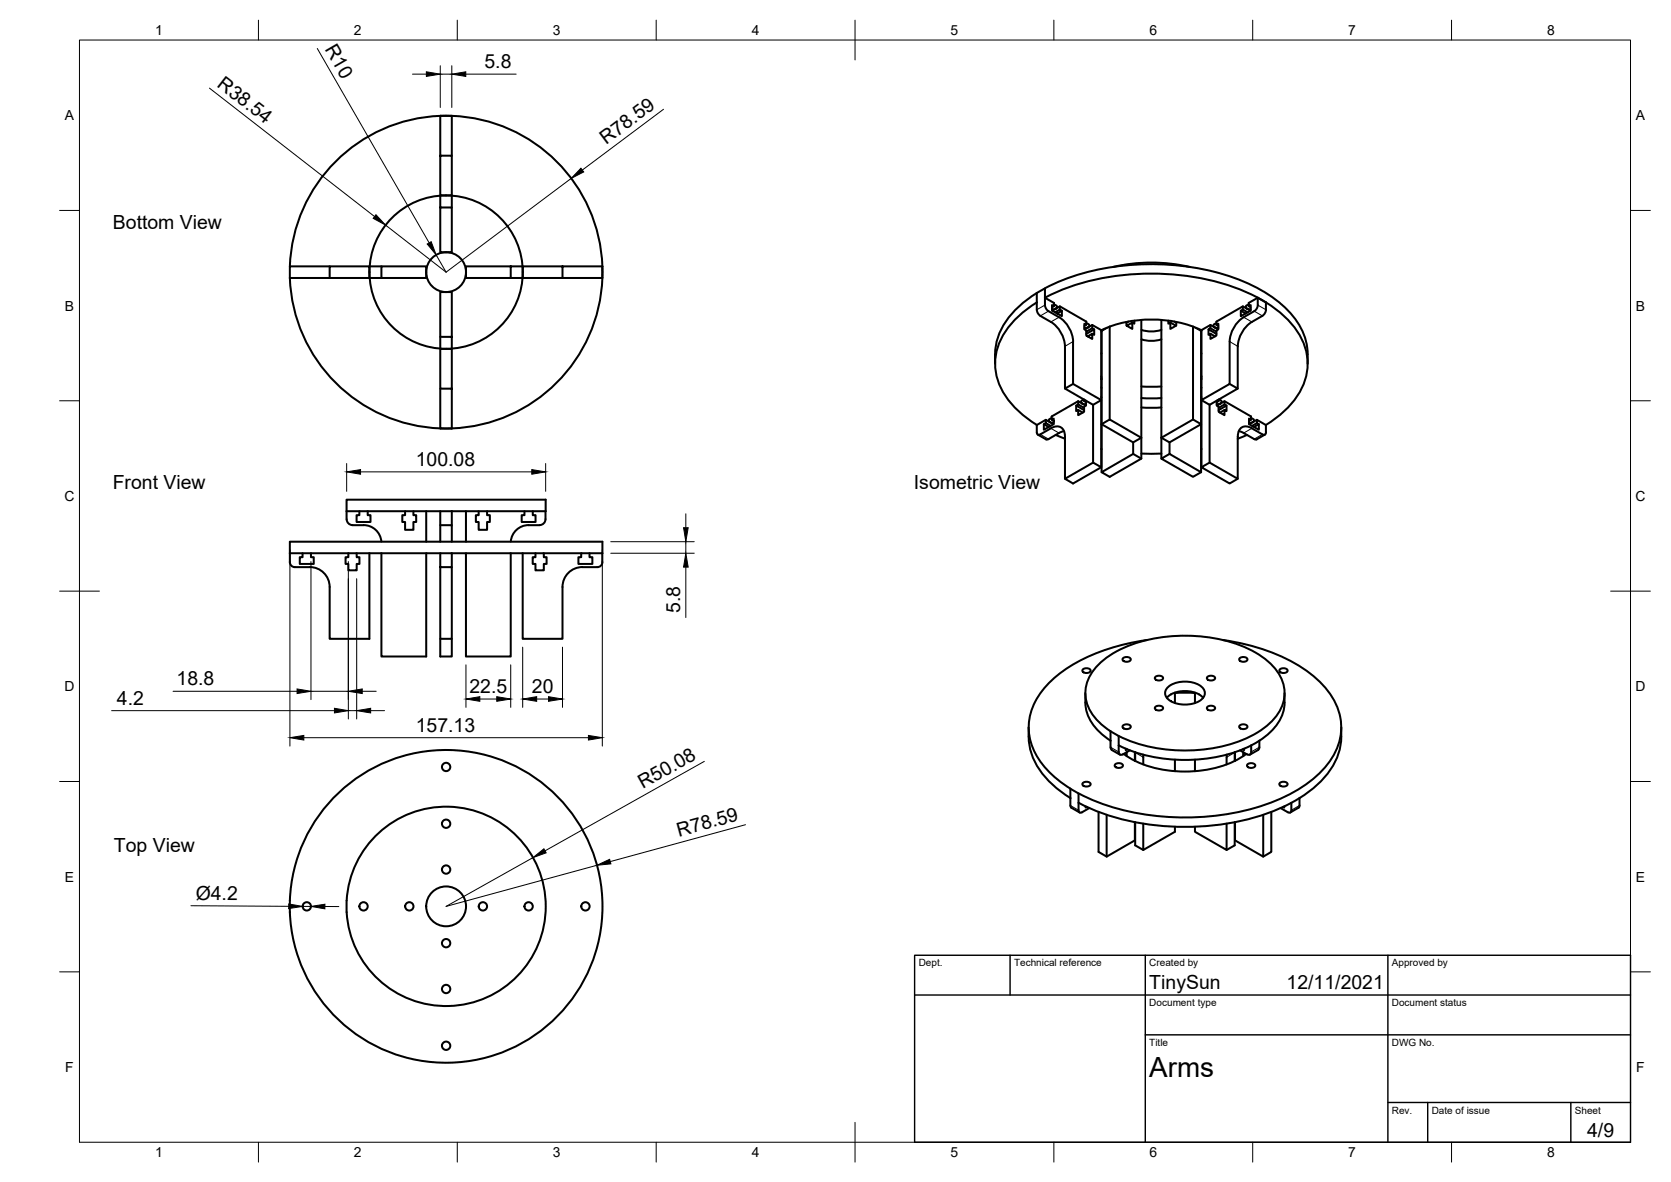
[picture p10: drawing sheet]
<svg xmlns="http://www.w3.org/2000/svg" width="420mm" height="297mm" viewBox="0 0 420 297" stroke-linecap="round" stroke-linejoin="round" font-family="sans-serif">
<!-- layer: Visible -->
<g fill="none" stroke="#000" stroke-width=".51">
<path d="M110.7 29.1v20h2.9v-10h-2.9M110.7 29.1h2.9v10M110.7 29.1a39.3 39.3 0 0 1 40.8 37.9 39.3 39.3 0 0 1-37.9 40.7 39.3 39.3 0 0 1-40.7-37.9M110.7 29.1a39.3 39.3 0 0 0-37.8 37.8M110.7 49.2v14.2h2.9v-11.3h-2.9M113.6 49.2v2.9M72.9 69.9h20v-3h-10v3M82.9 66.9h-10v3M92.9 69.9h14.3v-3h-11.3v3M92.9 66.9h3M128.4 66.9v3h-11.2v-3h14.2M128.4 69.9h3"/>
<path d="M141.4 66.9v3h-10v-3h20v3h-10M260.7 76a21.6 21.6 0 0 0-9.9 11.5 15 15 0 0 0 4.8 15.3l3.2 2.7 1.9 1.3M260.7 73.6a20.6 20.6 0 0 0-10.3 13l-.2 4.8M262.7 74.8v-2.3l-2 1.1v4.6l.4 .7 .5 .5a10.4 10.4 0 0 1 4.9 3.8l.8 1.5 .4 1.6 .1 11.3 7 4.1M262.7 74.8l2.3 1.3v.8l-.5 .3M262.7 74.8v1.9M262.7 76.7l.2 .7 .7 .8a10.2 10.2 0 0 1 5 3.8l1 2.3 .2 1.5M262.8 74.8a60.9 60.9 0 0 1 35.4-5.5 53.1 53.1 0 0 1 18 5.5M262.8 72.4a61.7 61.7 0 0 1 38.3-5 43.4 43.4 0 0 1 21.9 9.8 16.6 16.6 0 0 1 5.8 14.2M265 76.9l-.5-.2v1.3l2.5 1.5v-1.4l-1.2 .7M265 76.5a.62 .62 0 0 1 .7 .9l-.2 .2M265.5 77.6l1-.6 6.6 3.8v.8l-.5 .3"/>
<path d="M265.5 77.6l-.9 .5M265.5 77.6l-1 .1M266.5 77v.8M267 78.1l-.5-.3-1.2 .7M279.9 67.1a42.4 42.4 0 0 1 19.2 0M312 78.1l1.2 .7M312.5 77.8l1.2 .7M313.5 77.6l-1-.6-6.6 3.8v.8l.4-.2v1.3l-.4 .3v1.3l-1.5 .9v-1.3l-.5 .3v-1.4l.5-.3v-.8M313.5 77.6l.9 .5M313.5 77.6l1 .1M314 76.9l.5 .3M314 76.5a.62 .62 0 0 0-.7 .9l.2 .2"/>
<path d="M316.2 74.8l2.1 1.2M316.3 74.8l-2.3 1.3v.8l.5-.2v1.3l-2.5 1.5v-1.4l.5-.3v-.8M316.3 74.8l2 1.2M316.3 74.8v1.9M316.3 76.7l-.4 1-.5 .5a10.3 10.3 0 0 0-4.9 3.8l-1.1 2.3-.2 1.5M318.3 76a21.6 21.6 0 0 1 9.9 11.5 15 15 0 0 1-4.8 15.3l-3.2 2.7-1.9 1.3M318.3 76v1.8l-.3 1.1-.6 .5-2.6 1.5M110.7 97.7v10h2.9v-20h-2.9v10h2.9M110.7 84.7v2.9M113.6 84.7h-2.9v-11.3h2.9v14.2M267.8 97.6l2-1.1 7.1 4-2.1 1.2M269.8 85.8v10.7"/>
<path d="M273.1 81.6l-.5-.2v1.3l.5 .3v1.3l1.5 .9v-1.3l-1.1 .6M273.2 81.2a.62 .62 0 0 1 .6 .9l-.2 .2M273.6 82.3l1-.6 2.3 1.3M273.6 82.3l-.9 .5M273.6 82.3l-.9 .1M274.6 83.9l.5 .3v-1.4l-2 1.1M274.6 81.7v.8M275.1 82.8l-.5-.3-1.5 .8M276.9 94.5l.1 .8M276.9 83v34.4l-7.1 4.1-2-1.2 7-4 2.1 1.1M276.9 95.2l.1 .1M276.9 99.8h.1"/>
<path d="M276.9 97.4l.1 .1M276.9 83a30.7 30.7 0 0 1 25.2 0M277 83v23.6l7.9 4.6v2.9M277 88.8l-.1 .1M279 82.1v23.3M279 82.1h.1M283.2 80.9v.9l1.5 .9v-1.6l-1.4 .8M283.7 80.8l-.5 .3M285.2 80.6v.8l-.5-.3M287 80.4v34.9l-8 4.5-2-1.1 7.9-4.6 2.1 1.2M287 85.3l1.4 .3 1.5 .1 2.1-.4M287 82.9l1.4 .3 1.5 .1 2.1-.4"/>
<path d="M287 97.1h5M292 80.4v29.6l8-4.6v-23.3M293.8 80.6v.8l.5-.3v1.6l1.5-.9v-.9M294.3 81.1l1.4 .8M295.3 80.8l.5 .3M300 82.1h.1M302 83.3v35.4l-7.9-4.6v-2.9M302 88.8l.1 .1M302 83v.3M302.1 83v17.5l7.1-4v-10.7M302.1 99.8h-.1M302.1 97.4l-.1 .1"/>
<path d="M302.1 95.2l-.1 .1M302.1 94.5l-.1 .8M303.9 82.8l2 1.1M304.4 83.9l1.1 .6M304.4 82.5l1.5 .8M305.4 82.3l-1-.6-2.3 1.3M305.4 82.3l.9 .5M305.4 82.3l1 .1M305.9 81.6l.4 .3M305.9 81.2a.62 .62 0 0 0-.7 .9l.2 .2M309.2 96.5l2 1.1-7.1 4.1-2-1.2v16.9M314.8 80.9a7.8 7.8 0 0 0-3.6 6.1v10.6"/>
<path d="M261 109.2l2 1.2h.6M263 105.5v.8l1.2 .7M263 106.3l-.5 .3 1.2 .7M264 106.1l-1-.6-2.3 1.3v1.9M264 106.1l.9 .5M264 106.1l1 .2M264.2 107.6l-3 1.7-.4-.3-.1-.4M264.2 107.6a2.16 2.16 0 0 1 2.5-.2 2.16 2.16 0 0 1 1.1 2.3v10.6M264.5 105.1a.62 .62 0 0 0-.7 .8l.2 .2M264.9 105.8l-.5-.3 .5-.3v1.4l-2.4 1.4v-1.4M265.5 109.3l2.3 1M267.5 108.4l-.9 .2-3 1.7"/>
<path d="M270.6 101.9v1.4l.5-.3 1.1 .7M271.1 100.8v.8l1.5 .9M271.1 101.6l-.5 .3 2 1.2M272.1 101.4l-1-.6-6.7 3.9v.8M272.1 101.4l.9 .5M272.1 101.4l1 .2M272.6 100.4a.61 .61 0 0 0-.7 .8l.2 .2M272.6 100.4v.4M272.9 100.6l-.3 .2 .5 .3M273.1 100.7v1.2l-.5 .3v1.3l-1.5 .8v-1.3M274.8 101.7v14.6M276.9 112.8l.1 .1"/>
<path d="M284.9 111.2l2.1-1.2-8-4.6-2 1.2v12.1M287 102.4h5M287 100h5M287 114h5M294.1 114.1l-2.1 1.2 8 4.5 2-1.1M300 105.4l2 1.2-7.9 4.6-2.1-1.2v5.3M302.1 112.8l-.1 .1M304.1 101.7v14.6l7.1 4v-10.6a2.18 2.18 0 0 1 1.1-2.3 2.18 2.18 0 0 1 2.5 .2M304.1 116.3l-2 1.1 7.1 4.1 2-1.2M305.9 100.7v1.2l.5 .3v1.3l1.5 .8v-1.3l.5 .3v-1.4l-.5-.3v-.8M306.4 100.4v.4l-.3-.2M306.4 100.8l-.5 .3"/>
<path d="M306.5 100.4a.61 .61 0 0 1 .6 .8l-.2 .2M306.9 101.4l1-.6 6.7 3.9v.8l-.6-.3v1.4l2.5 1.4v-1.4l-.5-.3v-.8M306.9 101.4l-.9 .5M306.9 101.4l-1 .2M307.9 101.6l-1.5 .9M307.9 103l-1.1 .7M308.4 101.9l-2 1.2M311.5 108.4l.9 .2 3 1.7M313.6 109.3l-2.4 1M314.6 105.1a.62 .62 0 0 1 .6 .8l-.2 .2M314.6 105.5l-.6 .3M314.8 107.6l3 1.7 .4-.3 .1-.4"/>
<path d="M315 106.1l1-.6 2.3 1.3M315 106.1l-.9 .5M315 106.1l-.9 .2M316 106.3l-1.2 .7M316.5 106.6l-1.2 .7M318 109.2l-2 1.2h-.6M318.3 106.8v1.9M72.9 139h40.7M72.9 139v-2.9h78.6v2.9h-37.9M72.9 139v2.3a1.26 1.26 0 0 0 1.2 1.2h3.8a5 5 0 0 1 5 5v13h10v-21.5M76.1 139v1h-.7v1.7h3.5v-1.7h-.7v-1M87.1 128.5h26.5"/>
<path d="M87.1 128.5v-2.9h50.1v2.9h-23.6M87.1 128.5v2M87.2 130.5a1.49 1.49 0 0 0 1.5 1.5M87.6 139v1h-.7v1.7h.7v1.6h2.1v-1.6h.7v-1.7h-.7v-1M88.6 132h2.8M90.4 128.5v1h-.7v1.7h3.5v-1.7h-.7v-1M91.4 132a4.5 4.5 0 0 1 4.5 4.1M95.9 139v26h11.3v-26M101.9 128.5v1h-.7v1.7h.7v1.9h2v-1.9h.7v-1.7h-.7v-1M107.2 128.5v7.6M110.7 139v21.5h2.9v-18h-2.9M110.7 128.5v7.6"/>
<path d="M110.7 132h2.9v4.1M113.6 139v3.5M113.6 128.5v3.5M117.2 139v26h11.2v-26M117.2 128.5v7.6M120.4 128.5v1h-.7v1.7h.7v1.9h2.1v-1.9h.7v-1.7h-.7v-1M131.4 139v21.5h10v-13a5 5 0 0 1 5-5M131.9 128.5v1h-.7v1.7h3.5v-1.7h-.7v-1M132.9 132h2.8M132.9 132a4.5 4.5 0 0 0-4.5 4.1M134.6 139v1h-.7v1.7h.7v1.6h2.1v-1.6h.7v-1.7h-.7v-1M137.2 128.5v2a1.49 1.49 0 0 1-1.5 1.5"/>
<path d="M146.1 139v1h-.7v1.7h3.5v-1.7h-.7v-1M151.4 139v2.3M146.4 142.5h3.8M151.5 141.3a1.26 1.26 0 0 1-1.3 1.2M110.7 160.5v4.5h2.9v-4.5M272.2 168.3l1-.4a.76 .76 0 0 1 1 .9l-1 .3a.76 .76 0 0 1-1-.8zM272.9 174.2a11.4 11.4 0 0 0 5.3 11.2l1 .7M282.3 165.5l1-.4a.76 .76 0 0 1 1 .8l-1 .4a.76 .76 0 0 1-1-.8zM288.3 160.8a46 46 0 0 0-23.3 9.6 16.3 16.3 0 0 0-6.2 14.2 19.1 19.1 0 0 0 8.8 12.5l1.6 1.1M290.4 170.2l1-.4a.76 .76 0 0 1 1 .8l-1 .4a.76 .76 0 0 1-1-.8zM290.4 177.7l1-.4a.76 .76 0 0 1 1 .9l-1 .3a.76 .76 0 0 1-1-.8zM293.4 175.4a7 7 0 0 1 9.1 0"/>
<path d="M293.8 172.6a7.1 7.1 0 0 1 8.8 .5 2.1 2.1 0 0 1-1.1 3.1 7.5 7.5 0 0 1-7.7-.4 1.94 1.94 0 0 1 0-3.2zM295.4 174.1v2.6M295.4 174.2h5.1M300.5 174.1v2.6M303.5 170.2l1-.4a.76 .76 0 0 1 1 .8l-1 .4a.76 .76 0 0 1-1-.8zM303.5 177.7l1-.4a.76 .76 0 0 1 1 .9l-1 .3a.76 .76 0 0 1-1-.8zM307.6 160.8a44.9 44.9 0 0 1 23.7 10 15.5 15.5 0 0 1 5.5 15.4 21.9 21.9 0 0 1-11 12.5 58.7 58.7 0 0 1-32.3 6.6 56.2 56.2 0 0 1-22.3-5.9M311.7 165.5l.9-.4a.76 .76 0 0 1 1 .8l-1 .4a.76 .76 0 0 1-.9-.8zM321.7 168.3l1-.4a.76 .76 0 0 1 1 .9l-1 .3a.76 .76 0 0 1-1-.8zM323 174.2a11.4 11.4 0 0 1-5.3 11.2l-3.1 1.9M258.6 182.8v2.4M258.7 185.2a17.5 17.5 0 0 0 7.8 13.5l2.7 1.9"/>
<path d="M272.2 196.8l1-.3a.76 .76 0 0 1 1 .8l-1 .4a.76 .76 0 0 1-1-.9zM279.2 183.8a11.9 11.9 0 0 1-6.3-9.6 11.8 11.8 0 0 1 6.2-9.5 37.2 37.2 0 0 1 24.2-4.6 28.4 28.4 0 0 1 16.6 7.1 9.3 9.3 0 0 1 .3 13.6 27.4 27.4 0 0 1-16.2 7.4 39.4 39.4 0 0 1-22.7-3.2M280.3 192.2l1-.4a.76 .76 0 0 1 1 .8l-1 .4a.76 .76 0 0 1-1-.8zM281.3 187.3v-2.3l-2.1-1.2 .1 4.3 .3 .3 2 1.2M281.3 187.3l.1 2a.61 .61 0 0 0 .9 .3l1.8-1M281.3 187.3a39.8 39.8 0 0 0 33.3 0M282.3 182.4l1-.4a.76 .76 0 0 1 1 .8l-1 .4a.76 .76 0 0 1-1-.8zM282.5 189.5a28.2 28.2 0 0 0 20.9 3.9 23.1 23.1 0 0 0 10-3.9M283.1 188.2v.3l.3-.2M283.3 189v1M285.3 189v2.2M285.4 189v2.2"/>
<path d="M287.4 189.6l.1 2.5M295.4 190.9v2.9M300.5 190.9v2.9M308.4 190.3v1.8M308.5 189.6l-.1 .7M310.5 189v2.2M311.7 182.4l.9-.4a.76 .76 0 0 1 1 .8l-1 .4a.76 .76 0 0 1-.9-.8zM312.6 189v1M312.8 188.2v.3l-.3-.2M313.6 192.2l1-.4a.76 .76 0 0 1 1 .8l-1 .4a.76 .76 0 0 1-1-.8zM314.6 187.3v2a.61 .61 0 0 1-1 .3l-1.8-1M316.3 188.5l-2 1.1"/>
<path d="M316.7 186.1l-.1 2-.2 .3M321.7 196.8l1-.3a.76 .76 0 0 1 1 .8l-1 .4a.76 .76 0 0 1-1-.9zM337.2 182.8a16.9 16.9 0 0 1-6.5 14.9l-4 2.9M269.1 202.4v-4.2l2.1 1.2v4.2l.3 .6 .6-.1 1.8-1M269.1 202.4l.3 .6 2.1 1.2M273 202.7v.3l.2-.2M276.2 204v10.1l2.1 1.2 7-4.1v-4.6M278.3 204.8v10.5M285.4 206.6v5.8l2.1 1.2 7.9-4.6v-1.2M287.5 207v6.6M308.4 207v6.6l-7.9-4.6v-1.2M310.5 206.6v5.8l-2.1 1.2"/>
<path d="M317.6 204.8v10.5l-7.1-4.1v-4.6M319.7 204v10.1l-2.1 1.2M322 203.1l2.2 1.1 .4-.2 .1-.4M322.9 202.7v.3l-.3-.2M324.7 201.8v1.8M326.7 200.6a50.4 50.4 0 0 1-22.5 6.9 60.4 60.4 0 0 1-33-5.8M326.7 200.6l-.1 2.3-2.2 1.3M87.1 226.3v2.9M87.2 226.3a25.1 25.1 0 0 1 37.9-20 25.1 25.1 0 0 1 0 42.9 25.1 25.1 0 0 1-37.9-20"/>
<circle cx="112.2" cy="68.4" r="19.3"/>
<circle cx="112.2" cy="68.4" r="5"/>
<circle cx="112.2" cy="192.7" r="1.05"/>
<circle cx="112.2" cy="207" r="1.05"/>
<circle cx="112.2" cy="218.5" r="1.05"/>
<circle cx="77.1" cy="227.8" r="1.05"/>
<circle cx="91.4" cy="227.8" r="1.05"/>
<circle cx="102.9" cy="227.8" r="1.05"/>
<circle cx="112.2" cy="227.8" r="39.3"/>
<circle cx="112.2" cy="237" r="1.05"/>
<circle cx="112.2" cy="227.8" r="5"/>
<circle cx="121.4" cy="227.8" r="1.05"/>
<circle cx="132.9" cy="227.8" r="1.05"/>
<circle cx="147.2" cy="227.8" r="1.05"/>
<circle cx="112.2" cy="248.5" r="1.05"/>
<circle cx="112.2" cy="262.8" r="1.05"/>
</g>
<!-- layer: Visible Narrow -->
<g fill="none" stroke="#000" stroke-width=".25">
<path d="M262.7 76.7l-2 1.1M263.6 78.2l-2 1.2M266.3 79.7l-2.1 1.2M312.7 79.7l2.1 1.2M315.4 78.2l2 1.2M316.3 76.7l2 1.1M269.8 85.8l-2 1.2M279 82.1l-2 1.2M300 82.1l2 1.2M309.2 85.8l2 1.2M261.6 109.2l2 1.1M264.2 107.6l2.1 1.2"/>
<path d="M314.8 107.6l-2.1 1.2M317.4 109.2l-2 1.1M279.2 187.8l2.1 1.2M285.4 189.1l2.1 1.2M310.5 189.1l-2.1 1.2M316.7 187.8l-2.1 1.2M269.1 202.4l2.1 1.2M326.7 202.4l-2 1.2"/>
</g>
<!-- layer: Border -->
<g fill="none" stroke="#000" stroke-width=".25">
<path d="M20 10.1h390v276.9h-390zM65 5.1v5M115 5.1v5M165 5.1v5M215 5.1v10M265 5.1v5M315 5.1v5M365 5.1v5M15 52.9h5M410 52.9h5M15 100.7h5M410 100.7h5"/>
<path d="M15 148.6h10M405 148.6h10M15 196.4h5M410 196.4h5M15 244.2h5M410 244.2h5M65 287v5M115 287v5M165 287v5M215 282.1v9.9M265 287v5M315 287v5"/>
<path d="M365 287v5"/>
</g>
<!-- layer: TitleBlock -->
<path d="M230 240.1h180v46.9h-180zM230 250h180M254 240.1v9.9M288 240.1v46.9M349 240.1v46.9M288 260.1h122M349 277.1h61M359 277.1v9.9M395 277.1v9.9" fill="none" stroke="#000" stroke-width=".36"/>
<!-- layer: Dimensions -->
<g fill="none" stroke="#000" stroke-width=".25">
<path d="M79.8 12.2l28.1 48.8M103.7 18.6h3.5M110.7 16.5v10.5M110.7 18.6h2.9M113.6 16.5v10.5M117.1 18.6h12.7M52.7 22.1l41.5 32.3M166.8 27.5l-20.4 15.2M96.9 56.6l15.3 11.8M143.6 44.8l-31.4 23.6M109.7 64.1l2.5 4.3M87.2 116.5v7"/>
<path d="M90.7 118.6h43M137.2 116.5v7M72.9 138.2v49.3M151.4 138.2v49.3M153.6 136.1h21M153.6 139h21M172.4 129.1v3.5M172.4 136.1v2.9M78.2 141.1v34.7M87.6 141.1v39.6M89.7 145.4v35.3M172.4 142.5v12.7"/>
<path d="M28.1 178.6h56M43.5 173.7h31.2M78.2 173.7h9.4M87.6 178.6h2.1M91.1 173.7h3.5M93.2 178.6h3.5M117.2 167.1v10.7M120.6 175.7h4.3M128.4 167.1v10.7M131.4 162.6v15.2M134.9 175.7h3M141.4 162.6v15.2"/>
<path d="M76.4 185.4h71.6M177.1 191.3l-40 22.5M134 215.5l-21.8 12.3 37.9-10.3M187.5 207.2l-34.1 9.3M48 227.6l24.6 .2M76.1 227.8h2.1M81.7 227.8h3.5"/>
</g>
<g fill="#000" stroke="#000" stroke-width=".25">
<path d="M107.2 18l3.5 .6-3.5 .6zM113.6 18.6l3.5-.6v1.2zM94.5 54l2.4 2.6-3.1-1.7zM146.1 42.3l.7 .9-3.2 1.6zM107.4 61.3l1-.6 1.3 3.4zM87.2 118.6l3.5-.6v1.2zM133.7 118l3.5 .6-3.5 .6zM171.9 132.6h1.1l-.6 3.5zM172.4 139l.6 3.5h-1.1zM74.7 173.1l3.5 .6-3.5 .6zM84.1 178l3.5 .6-3.5 .6zM87.6 173.7l3.5-.6v1.2z"/>
<path d="M89.7 178.6l3.5-.6v1.2zM117.2 175.7l3.4-.6v1.1zM124.9 175.1l3.5 .6-3.5 .5zM131.4 175.7l3.5-.6v1.1zM137.9 175.1l3.5 .6-3.5 .5zM72.9 185.4l3.5-.6v1.2zM148 184.8l3.4 .6-3.4 .6zM134 215.5l2.8-2.2 .5 1zM150.1 217.5l3.2-1.6 .3 1.2zM72.6 227.2l3.5 .6-3.5 .5zM78.2 227.8l3.5-.6v1.2z"/>
</g>
<text font-size="7" x="289" y="270.6">Arms</text>
<g font-size="4.9">
<text x="81.6" y="12.3" transform="rotate(60 81.6 12.3)">R10</text>
<text x="121.8" y="17.2">5.8</text>
<text x="54.4" y="21.6" transform="rotate(38 54.4 21.6)">R38.54</text>
<text x="152.4" y="36.5" transform="rotate(-37 152.4 36.5)">R78.59</text>
<text x="28.4" y="57.5">Bottom View</text>
<text x="104.5" y="117.1">100.08</text>
<text x="28.3" y="123">Front View</text>
<text x="229.8" y="123">Isometric View</text>
<text x="171" y="154" transform="rotate(-90 171 154)">5.8</text>
<text x="44.4" y="172.3">18.8</text>
<text x="29.4" y="177.2">4.2</text>
<text x="118" y="174.2">22.5</text>
<text x="133.8" y="174.2">20</text>
<text x="104.5" y="183.9">157.13</text>
<text x="161.6" y="198.4" transform="rotate(-29 161.6 198.4)">R50.08</text>
<text x="28.6" y="214.2">Top View</text>
<text x="170.7" y="210.3" transform="rotate(-15 170.7 210.3)">R78.59</text>
<text x="49.2" y="226.1">Ø4.2</text>
<text x="289" y="248.5">TinySun</text>
<text x="323.5" y="248.5">12/11/2021</text>
<text x="399.1" y="285.7">4/9</text>
</g>
<g font-size="3.5">
<text x="39" y="8.8">1</text>
<text x="89" y="8.8">2</text>
<text x="139" y="8.8">3</text>
<text x="189" y="8.8">4</text>
<text x="239" y="8.8">5</text>
<text x="289" y="8.8">6</text>
<text x="339" y="8.8">7</text>
<text x="389" y="8.8">8</text>
<text x="16.3" y="30.2">A</text>
<text x="411.3" y="30.2">A</text>
<text x="16.3" y="78">B</text>
<text x="411.3" y="78">B</text>
<text x="16.2" y="125.9">C</text>
<text x="411.2" y="125.9">C</text>
<text x="16.2" y="173.7">D</text>
<text x="411.2" y="173.7">D</text>
<text x="16.3" y="221.6">E</text>
<text x="411.3" y="221.6">E</text>
<text x="16.4" y="269.4">F</text>
<text x="411.4" y="269.4">F</text>
<text x="39" y="290.8">1</text>
<text x="89" y="290.8">2</text>
<text x="139" y="290.8">3</text>
<text x="189" y="290.8">4</text>
<text x="239" y="290.8">5</text>
<text x="289" y="290.8">6</text>
<text x="339" y="290.8">7</text>
<text x="389" y="290.8">8</text>
</g>
<g font-size="2.5">
<text x="231" y="242.9">Dept.</text>
<text x="255" y="242.9">Technical reference</text>
<text x="289" y="242.9">Created by</text>
<text x="350" y="242.9">Approved by</text>
<text x="289" y="252.8">Document type</text>
<text x="350" y="252.8">Document status</text>
<text x="289" y="262.9">Title</text>
<text x="350" y="262.9">DWG No.</text>
<text x="350" y="279.9">Rev.</text>
<text x="360" y="279.9">Date of issue</text>
<text x="396" y="279.9">Sheet</text>
</g>
</svg>
